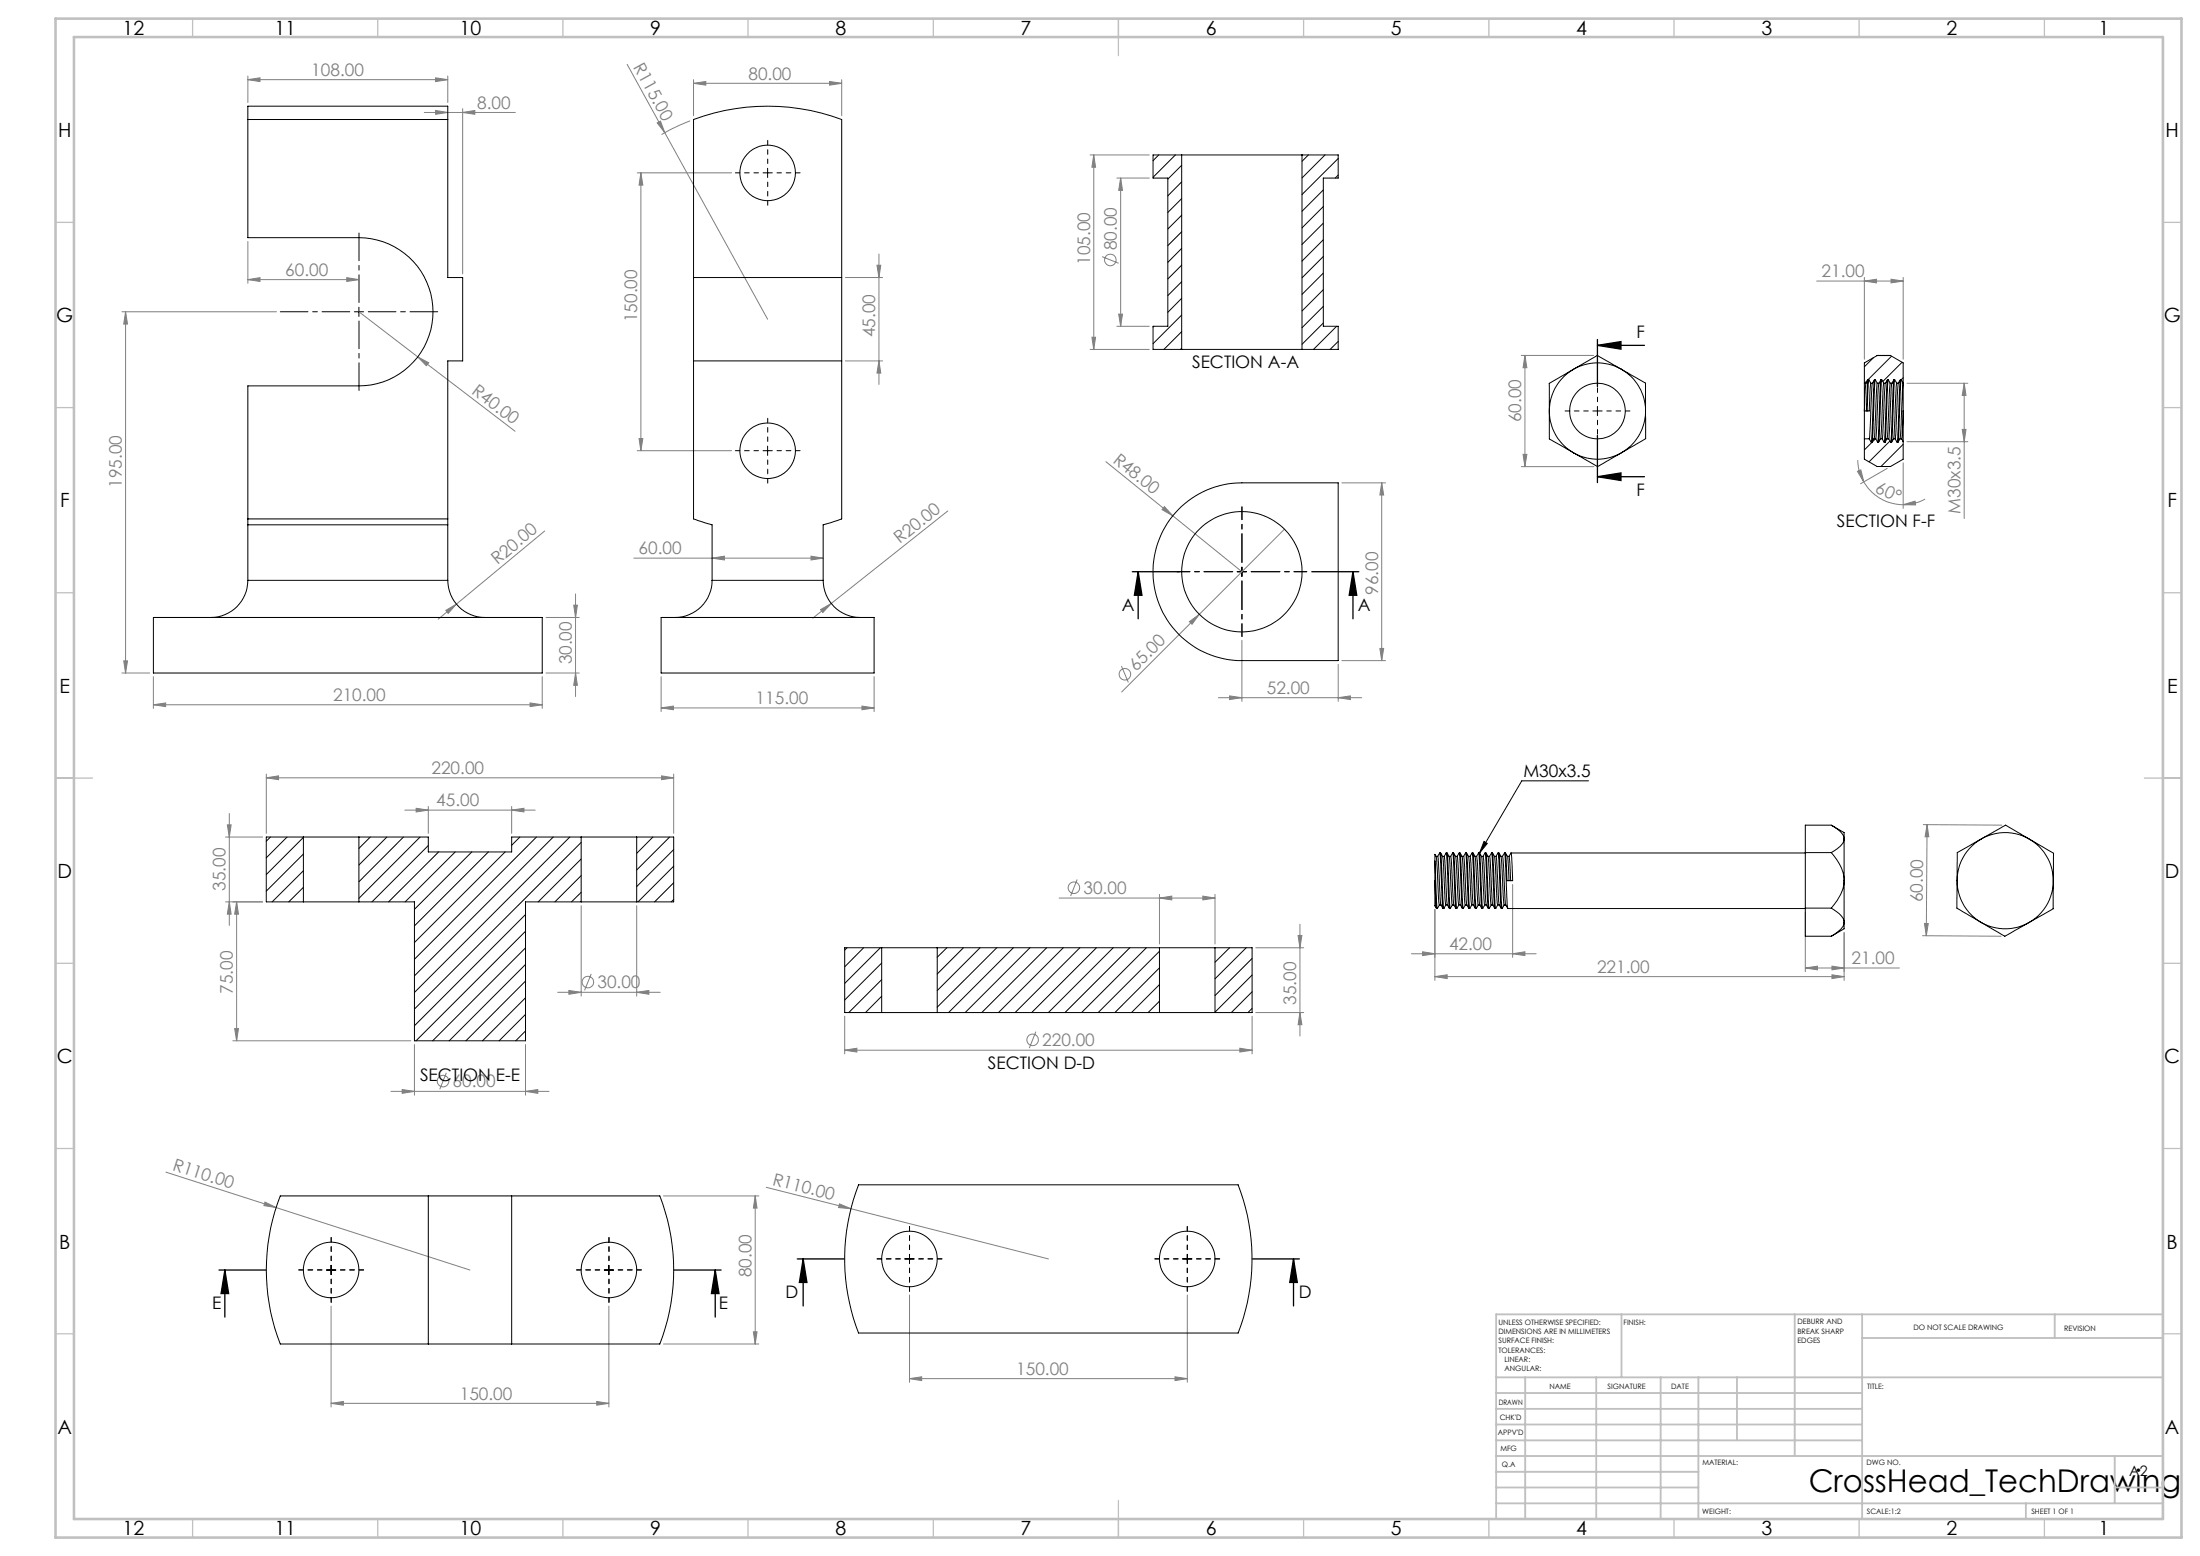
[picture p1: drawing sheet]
<svg xmlns="http://www.w3.org/2000/svg" width="594mm" height="420mm" viewBox="0 0 594 420" stroke-linecap="round" stroke-linejoin="round" font-family="sans-serif">
<g fill="none" stroke="#808080" stroke-width=".27">
<path d="M169.3 17.4l10.2 18.4M66.9 21.5l3.3-.5v1zM66.9 20.5v7.2M66.9 21.5h54M114.5 30.4h24.6M117.6 21l3.3 .5-3.3 .5zM117.6 29.8l3.3 .6-3.3 .5zM120.9 20.5v7.2M124.9 30.4l3.3-.6v1.1zM124.9 29.3v44.6M177.4 33.2l.9-.5 1.2 3.1zM179.5 35.8l27.8 50.4"/>
<path d="M186.3 32.6l-4.9 2.2-2.8 1.5M187.3 22.5l3.3-.5v1zM187.3 21.5v9.7M187.3 22.5h40M224 22l3.3 .5-3.3 .5zM227.3 21.5v9.7M172 46.7h25.5M173 46.7l.6 3.3h-1.1zM173 46.7v75M294.3 41.8h16M295.3 41.8v52.5M295.3 41.8l.5 3.3h-1z"/>
<path d="M301.6 48.1h8.7M302.6 48.1v40M302.6 48.1l.5 3.3h-1.1zM66.9 75.5l3.3-.6v1.1zM66.9 65.2v11.3M66.9 75.5h30M93.6 74.9l3.3 .6-3.3 .5zM228.2 74.9h10.1M236.8 71.6h1l-.5 3.3zM237.3 68.6v35.2M297.6 69.3l4.4 1.8M490.5 75.9h23.4"/>
<path d="M503.4 75.9l3.3-.5v1zM503.4 74.9v22.1M510.6 75.4l3.3 .5-3.3 .5zM513.9 74.9v22.1M32.9 84.2h41.7M33.9 84.2l.5 3.3h-1zM33.9 84.2v97.5M96.9 84.2l15.9 12.1M112.8 96.3l2.9 1.6-.6 .8zM112.8 96.3l26.3 20.1M228.2 97.4h10.1M237.3 97.4l.5 3.3h-1z"/>
<path d="M294.3 94.3h16M294.8 91h1l-.5 3.3zM301.6 88.1h8.7M302 84.8h1.1l-.5 3.3zM410.7 95.9h19.6M411.7 95.9l.6 3.4h-1.1zM411.7 95.9v30.1M172.5 118.4h1.1l-.6 3.3zM514.9 119.2h16.4M514.9 103.5h16.4M529.8 115.9h1l-.5 3.3zM530.3 103.5v36.5"/>
<path d="M530.3 103.5l.5 3.2h-1zM172 121.7h25.5M255.9 137.9l-36.4 28.9M298.6 124.6l36.7 29.7M314.4 136.8l2.3 2.4-2.9-1.6zM362.3 130.3h11.8M373.1 130.3l.5 3.3h-1zM373.1 130.3v48M410.7 126h19.7M411.2 122.6h1.1l-.6 3.4zM501.5 127.2l.9-.4 .8 3.3zM501.6 124.2l.3 2.5 .6 2 .7 1.4"/>
<path d="M503.2 130.1a12.2 12.2 0 0 0 10.7 6.1M509.6 126.4l-7.2 4.2M513.9 136.2l3.2-.9 .1 1zM513.9 124.9v12.3M519.8 134.7l-2.9 1.1-3 .4M147.1 143.3l-23.9 19.8M171.1 150.7h51.1M192.3 150.7l3.3-.6v1zM219 150.1l3.2 .6-3.2 .4zM346.8 142.8l-43.9 44M33.4 178.4h1l-.5 3.3zM120.4 164.8l2.8-1.7-2.2 2.5z"/>
<path d="M123.2 163.1l-4.9 4M147.4 166.7h9M154.9 163.4h1l-.5 3.3zM155.4 160.3v27.7M221.5 164.6l2.9-1.7-2.2 2.4zM302.8 179.8l1.9 4.4M321.1 167.8l2.7-2-2 2.7zM335.3 172.8v16.5M361.3 179.3v10M362.3 178.3h11.8M372.6 175h1l-.5 3.3zM32.9 181.7h7.5"/>
<path d="M41.4 190.2l3.3-.5v1zM41.4 182.7v8.5M41.4 190.2h105M143.1 189.7l3.3 .5-3.3 .5zM146.4 182.7v8.5M147.4 181.7h9M155.4 181.7l.5 3.3h-1zM178.5 191.1l3.3-.5v1zM178.5 182.7v9.4M178.5 191.1h57.5M232.7 190.6l3.3 .5-3.3 .5zM236 182.7v9.4"/>
<path d="M329 188.3h38.7M332 187.8l3.3 .5-3.3 .5zM361.3 188.3l3.3-.5v1zM61.9 219.6v30.2M71.9 210l3.3-.6v1zM71.9 208.9v16M71.9 210h110M109.3 218.7h35.2M112.4 218.2l3.2 .5-3.2 .5zM115.6 217.7v7.2M138.1 218.7l3.4-.5v1zM138.1 217.7v7.2"/>
<path d="M178.6 209.4l3.3 .6-3.3 .4zM181.9 208.9v16M60.9 225.9h10M61.4 222.7h1l-.5 3.2zM290.8 237.4l-1.7 4.4M408.4 238.7v19.7M519.3 222.6l21.2 .1M520.3 222.6l-.2 30M520.3 222.6l.5 3.3h-1zM60.9 243.4h10M61.9 243.4l.5 3.4h-1zM63.9 243.4l.5 3.4h-1z"/>
<path d="M63.9 243.4v37.5M156.9 244.5v24.4M171.9 244.5v24.4M286 242.4h42M313.1 242.4l3.3-.5v1zM313.1 241.4v13.4M324.8 241.9l3.2 .5-3.2 .5zM328 241.4v13.4M339.1 255.8h12.9M350.5 252.5h1l-.5 3.3zM351 249.5v30.2M381.1 257.4h33.7"/>
<path d="M384.1 256.9l3.3 .5-3.3 .5zM387.4 245.5v19.1M408.4 257.4l3.3-.5v1zM487.4 246.2v16.1M497.9 251.7v12.9M519.1 252.6l21.2 .1M519.6 249.3h1l-.5 3.3zM63.4 277.7h1l-.5 3.2zM150.6 267.8h27.7M153.6 267.4l3.3 .4-3.3 .6zM159.6 262.9l-1.8 4.4M171.9 267.8l3.3-.4v1z"/>
<path d="M228.1 274.3v10.2M279.7 278.5l-1.8 4.4M338.1 274.3v10.2M339.1 273.3h12.9M351 273.3l.5 3.3h-1zM387.4 263.6l3.3-.5v1zM387.4 263.6h110.5M487.4 261.3l3.3-.5v1zM487.4 261.3h25.4M494.6 260.8l3.3 .5-3.3 .5zM494.6 263.1l3.3 .5-3.3 .5zM62.9 280.9h48"/>
<path d="M105.6 294.6h42.6M108.6 294.1l3.3 .5-3.3 .5zM111.9 282v13.6M120.5 289.6l-1.8 4.4M141.9 294.6l3.3-.5v1zM141.9 282v13.6M228.1 283.5l3.3-.6v1.1zM228.1 283.5h110M334.8 282.9l3.3 .6-3.3 .5zM44.8 316.4l82.1 26.4M71.5 324.5l3 1.4-3.2-.5zM179.1 322.8h25.8"/>
<path d="M203.9 322.8l.5 3.3h-1zM203.9 322.8v40M206.9 320.5l22.9 5.8M226.7 325l3.1 1.3-3.4-.4zM229.8 326.3l53.3 13.5M89.4 352.5v27.3M164.4 352.5v27.3M203.4 359.5h1l-.5 3.3zM245.6 349.5v23.6M320.6 349.5v23.6M89.4 378.8l3.3-.5v1zM89.4 378.8h75"/>
<path d="M161.1 378.3l3.3 .5-3.3 .5zM179.1 362.8h25.8M245.6 372.1l3.2-.5v1.1zM245.6 372.1h75M317.3 371.6l3.3 .5-3.3 .6z"/>
<circle cx="299.8" cy="70.2" r="1.55"/>
<circle cx="303.7" cy="182" r="1.57"/>
<circle cx="289.9" cy="239.6" r="1.56"/>
<circle cx="158.7" cy="265.1" r="1.55"/>
<circle cx="119.6" cy="291.8" r="1.56"/>
<circle cx="278.8" cy="280.7" r="1.55"/>
</g>
<g fill="none" stroke="#000" stroke-width=".27">
<path d="M206 46.7h2.5M207.3 45.4v2.5M95.7 84.2h2.5M96.9 82.9v2.5M430.1 110.9h2.5M431.3 109.7v2.5M206 121.7h2.5M207.3 120.4v2.5M334 154.3h2.5M335.3 153.1v2.5M428.9 210.8h-18l-11.4 19.4M400.7 227.1l.9 .6-2.1 2.5z"/>
<path d="M244.3 339.8h2.5M245.6 338.6v2.5M319.3 339.8h2.5M320.6 338.6v2.5M88.2 342.8h2.5M89.4 341.5v2.5M163.2 342.8h2.5M164.4 341.5v2.5"/>
</g>
<g fill="none" stroke="#000" stroke-width=".35">
<path d="M431.3 93.2l6.4-1v2zM431.3 93.2h12.7M431.3 91.6v12.7M431.3 117.6v12.7M431.3 128.7l6.4-1v2zM431.3 128.7h12.7M305.7 154.3h12.7M307.3 154.3l1 6.4h-2zM307.3 154.3v12.7M354.2 154.3h12.7M365.3 154.3l1 6.4h-2zM365.3 154.3v12.7"/>
<path d="M215.3 339.8h12.7M216.9 339.8l1 6.4h-2.1zM216.9 339.8v12.7M338.1 339.8h12.7M349.2 339.8l1.1 6.4h-2.1zM349.2 339.8v12.7M59.1 342.8h12.7M60.7 342.8l1 6.4h-2zM60.7 342.8v12.7M182 342.8h12.7M193.1 342.8l1 6.4h-2zM193.1 342.8v12.7"/>
</g>
<g fill="none" stroke="#000" stroke-width=".27" stroke-dasharray="15.2 1.3 1.3 1.3" stroke-dashoffset="14">
<path d="M204.8 46.7h-6.3M207.3 44.2v-6.3M207.3 49.2v6.2M209.8 46.7h6.2M207.3 119.2v-6.3M428.8 110.9h-6.2M431.3 108.4v-6.2M431.3 113.4v6.3M433.8 110.9h6.3M204.8 121.7h-6.3M207.3 124.2v6.2M209.8 121.7h6.2"/>
<path d="M243.1 339.8h-6.3M245.6 337.3v-6.3M248.1 339.8h6.2M318.1 339.8h-6.3M320.6 337.3v-6.3M323.1 339.8h6.2M86.9 342.8h-6.2M89.4 340.3v-6.3M89.4 345.3v6.2M91.9 342.8h6.3M161.9 342.8h-6.2M164.4 340.3v-6.3"/>
<path d="M164.4 345.3v6.2M166.9 342.8h6.3M245.6 342.3v6.2M320.6 342.3v6.2"/>
</g>
<path d="M332.8 154.3h-15M335.3 151.8v-15M335.3 156.8v15M337.8 154.3h15" fill="none" stroke="#000" stroke-width=".27" stroke-dasharray="15.2 1.3 1.3 1.3" stroke-dashoffset="7.5"/>
<path d="M94.4 84.2h-18.7M96.9 81.7v-18.8M96.9 86.7v18.7M99.4 84.2h18.8" fill="none" stroke="#000" stroke-width=".27" stroke-dasharray="15.2 1.3 1.3 1.3" stroke-dashoffset="7.8"/>
<g fill="none" stroke="#c0c0c0" stroke-width=".35">
<path d="M52 5v5M102 5v5M152 5v5M202 5v5M252 5v5M302 5v10M352 5v5M402 5v5M452 5v5M502 5v5M552 5v5M15 60h5"/>
<path d="M584 60h5M15 110h5M584 110h5M15 160h5M584 160h5M15 210h10M579 210h10M15 260h5M584 260h5M15 310h5M584 310h5M15 360h5"/>
<path d="M584 360h5M52 410v5M102 410v5M152 410v5M202 410v5M252 410v5M302 405v10M352 410v5M402 410v5M452 410v5M502 410v5M552 410v5"/>
</g>
<g fill="none" stroke="#c0c0c0" stroke-width=".5">
<path d="M437.8 354.8v17M484.6 354.8v38.2M502.8 354.8v55.2M554.8 354.8v6.4M584 354.8h-180v55.2M404 371.8h180M404 376h98.8M411.8 371.8v38.2M431 371.8v38.2M448.4 371.8v38.2M458.6 371.8v38.2M469 371.8v17"/>
<path d="M502.8 361.2h81.2M404 388.8h98.8M404 384.5h98.8M404 380.3h98.8M404 397.3h54.6M404 393h180M571 393v12.8M404 405.8h180M404 401.5h54.6M547 405.8v4.2M571 401.5h13"/>
</g>
<path d="M15 5h574v410h-574zM20 10h564v400h-564z" fill="none" stroke="#c0c0c0" stroke-width=".7"/>
<g fill="#000">
<path d="M400.7 227.1l.9 .6-2.1 2.5z"/>
<path d="M431.3 93.2l6.4-1v2zM431.3 128.7l6.4-1v2z"/>
<path d="M365.3 154.3l1 6.4h-2zM307.3 154.3l1 6.4h-2z"/>
<path d="M349.2 339.8l1.1 6.4h-2.1zM216.9 339.8l1 6.4h-2.1z"/>
<path d="M193.1 342.8l1 6.4h-2zM60.7 342.8l1 6.4h-2z"/>
</g>
<g fill="#808080">
<path d="M177.4 33.2l.9-.5 1.2 3.1z"/>
<path d="M314.4 136.8l2.3 2.4-2.9-1.6z"/>
<path d="M71.5 324.5l3 1.4-3.2-.5z"/>
<path d="M226.7 325l3.1 1.3-3.4-.4z"/>
<path d="M221.5 164.6l2.9-1.7-2.2 2.4z"/>
<path d="M120.4 164.8l2.8-1.7-2.2 2.5z"/>
<path d="M321.1 167.8l2.7-2-2 2.7z"/>
<path d="M112.8 96.3l2.9 1.6-.6 .8z"/>
<path d="M494.6 263.1l3.3 .5-3.3 .5zM387.4 263.6l3.3-.5v1z"/>
<path d="M232.7 190.6l3.3 .5-3.3 .5zM178.5 191.1l3.3-.5v1zM117.6 21l3.3 .5-3.3 .5zM66.9 21.5l3.3-.5v1zM143.1 189.7l3.3 .5-3.3 .5zM41.4 190.2l3.3-.5v1zM361.3 188.3l3.3-.5v1zM332 187.8l3.3 .5-3.3 .5zM141.9 294.6l3.3-.5v1zM108.6 294.1l3.3 .5-3.3 .5zM138.1 218.7l3.4-.5v1zM112.4 218.2l3.2 .5-3.2 .5z"/>
<path d="M66.9 75.5l3.3-.6v1.1zM93.6 74.9l3.3 .6-3.3 .5zM89.4 378.8l3.3-.5v1zM161.1 378.3l3.3 .5-3.3 .5zM245.6 372.1l3.2-.5v1.1zM317.3 371.6l3.3 .5-3.3 .6zM313.1 242.4l3.3-.5v1zM324.8 241.9l3.2 .5-3.2 .5zM228.1 283.5l3.3-.6v1.1zM334.8 282.9l3.3 .6-3.3 .5zM71.9 210l3.3-.6v1zM178.6 209.4l3.3 .6-3.3 .4zM153.6 267.4l3.3 .4-3.3 .6zM171.9 267.8l3.3-.4v1z"/>
<path d="M187.3 22.5l3.3-.5v1zM224 22l3.3 .5-3.3 .5z"/>
<path d="M192.3 150.7l3.3-.6v1zM219 150.1l3.2 .6-3.2 .4z"/>
<path d="M384.1 256.9l3.3 .5-3.3 .5zM408.4 257.4l3.3-.5v1z"/>
<path d="M124.9 30.4l3.3-.6v1.1zM117.6 29.8l3.3 .6-3.3 .5z"/>
<path d="M520.3 222.6l.5 3.3h-1zM519.6 249.3h1l-.5 3.3z"/>
<path d="M33.4 178.4h1l-.5 3.3zM33.9 84.2l.5 3.3h-1zM155.4 181.7l.5 3.3h-1zM154.9 163.4h1l-.5 3.3zM351 273.3l.5 3.3h-1zM350.5 252.5h1l-.5 3.3zM63.4 277.7h1l-.5 3.2zM63.9 243.4l.5 3.4h-1z"/>
<path d="M302.6 48.1l.5 3.3h-1.1zM302 84.8h1.1l-.5 3.3zM295.3 41.8l.5 3.3h-1zM294.8 91h1l-.5 3.3z"/>
<path d="M173 46.7l.6 3.3h-1.1zM172.5 118.4h1.1l-.6 3.3zM236.8 71.6h1l-.5 3.3zM237.3 97.4l.5 3.3h-1zM203.9 322.8l.5 3.3h-1zM203.4 359.5h1l-.5 3.3zM373.1 130.3l.5 3.3h-1zM372.6 175h1l-.5 3.3zM411.7 95.9l.6 3.4h-1.1zM411.2 122.6h1.1l-.6 3.4zM61.4 222.7h1l-.5 3.2zM61.9 243.4l.5 3.4h-1z"/>
<path d="M529.8 115.9h1l-.5 3.3zM530.3 103.5l.5 3.2h-1z"/>
<path d="M501.5 127.2l.9-.4 .8 3.3zM513.9 136.2l3.2-.9 .1 1z"/>
<path d="M503.4 75.9l3.3-.5v1zM510.6 75.4l3.3 .5-3.3 .5z"/>
<path d="M487.4 261.3l3.3-.5v1zM494.6 260.8l3.3 .5-3.3 .5z"/>
</g>
<g fill="none" stroke="#000" stroke-width=".27">
<path d="M66.9 32.3v31.9h30a20 20 0 0 1 20 20 20 20 0 0 1-20 20h-30v35.9M66.9 32.3v-3.6h54v3.6M66.9 32.3h54M120.9 32.3v42.6h4v22.5h-4v42.7M312.8 41.8l-1.5 1.6M317.4 41.8l-6.1 6.1M319.1 41.8h32.4M319.1 41.8h-7.8v6.3h4v40h-4v6.2h7.8M319.1 41.8v52.5M319.1 44.6l-3.8 3.7M319.1 49.1l-3.8 3.8M319.1 53.6l-3.8 3.7"/>
<path d="M319.1 58.1l-3.8 3.7M351.5 41.8h9.8v6.3h-4v40h4v6.2h-9.8M351.5 41.8v52.5M353.3 41.8l-1.8 1.8M357.3 51.3l-5.8 5.7M357.3 55.8l-5.8 5.7M357.8 41.8l-6.3 6.2M361.3 42.8l-9.8 9.7M361.3 47.3l-.8 .8M187.3 74.9h40M319.1 76l-3.8 3.8M319.1 62.6l-3.8 3.7"/>
<path d="M319.1 67l-3.8 3.8M319.1 71.6l-3.8 3.7M357.3 60.2l-5.8 5.8M357.3 64.7l-5.8 5.8M357.3 69.2l-5.8 5.8M357.3 73.7l-5.8 5.8M357.3 78.2l-5.8 5.7M187.3 97.4h40M311.5 88.1l-.2 .2M319.1 94.3h32.4M319.1 80.5l-3.8 3.8M319.1 85l-7.8 7.8"/>
<path d="M319.1 89.5l-4.8 4.8M319.1 94l-.4 .3M357.3 82.7l-5.8 5.8M357.3 87.2l-5.8 5.7M360.9 88.1l-6.3 6.2M361.3 92.2l-2.2 2.1M424.8 99.7a13.1 13.1 0 0 0-6.5 11.3M424.8 99.7l-6.5 3.8v7.5M437.8 99.7a13 13 0 0 0-13 0M437.8 99.7l-6.5-3.8-6.5 3.8M437.8 99.7a13 13 0 0 1 6.5 11.2M437.8 99.7l6.5 3.7v7.5"/>
<path d="M505.8 96.5l-2.4 2.5M506.8 96h3.6M506.8 96l-3.4 1.9v5.6M510.4 96l3.5 1.9v5.6M510.7 96.1l-7.3 7.4M513.6 97.8l-5.2 5.2M418.3 111a13 13 0 0 0 6.6 11.2M418.3 111v7.5l6.6 3.7M444.3 110.9v7.5l-6.5 3.8M444.3 110.9a12.9 12.9 0 0 1-6.5 11.3M503.4 103.5v7.4M503.4 110.9v7.5"/>
<path d="M503.4 118.4h1.3M503.4 103.5h.4M503.4 118.4v5.5l3.4 2h3.6l3.5-2v-4.7M503.8 103.5l-.4 7.4M504.3 102.5l-.4 8.4M504.4 102.5h.2M504.4 102.5l-.6 1M504.6 102.5l.5 1M504.6 102.5l-.4 8.4M504.7 118.4l.5 1M505.1 103.5l-.4 7.4h-1.3M505.1 103.5h.5"/>
<path d="M505.2 119.4h.3M505.4 119.4l-2 2M505.6 103.5l-.9 14.9M506 118.4l-.5 1M506 118.4h.4M506.1 102.5h.2M506.1 102.5l-.5 1M506.1 102.5l-.9 16.9M506.3 102.5l.6 1M506.3 102.5l-.8 16.8 .9-.9M506.4 118.4l.6 1M506.9 103.5l-.9 14.9"/>
<path d="M506.9 103.5h.4M507.3 103.5l-.9 14.9M507.8 118.4l-.6 1h-.2M507.8 118.4h.4M507.8 102.5l-.8 16.9M508.1 102.5l.5 1M508.1 102.5h-.2l-.6 1M508.1 102.5l-.9 16.8M508.2 118.4l.5 1M508.6 103.5l-.8 14.9M508.6 103.5h.5M509.1 103.5l-.9 14.9"/>
<path d="M509.5 118.4l-.5 1h-.3M509.5 118.4h.4M509.6 102.5l-.9 16.9M509.8 102.5l.6 1M509.8 102.5h-.2l-.5 1M509.8 102.5l-.8 16.8M509.9 118.4l.6 1M510.3 119l-5.7 5.7M510.4 103.5l-.9 14.9M510.4 103.5h.4M510.8 103.5l-.9 14.9M511.2 118.4l-.5 1h-.2"/>
<path d="M511.2 118.4h.5M511.3 102.5l-.8 16.9M511.6 102.5l.5 1M511.6 102.5h-.2l-.6 1M511.6 102.5l-.8 16.8M511.7 118.4l.5 1M512.1 103.5l-.9 14.9M512.1 103.5h.5M512.6 103.5l-.9 14.9M512.8 103.1l-.4 .4M513 118.4l-.6 1h-.2M513 118.4h.4"/>
<path d="M513.1 102.5l-.9 16.9M513.3 102.5l-.8 16.8M513.3 102.5l.6 1M513.3 102.5h-.2l-.5 1M513.4 118.4l.5 .8M513.9 119.9l-6 6M513.9 102l-.6 .5M513.9 103.5l-.9 14.9M513.9 110.9l-.5 7.5M513.9 103.5v7.4M513.9 110.9v8.3M319 136.7a24 24 0 0 1 16.3-6.4h26v48h-26a24 24 0 0 1-22.3-15.2 24 24 0 0 1 6-26.4z"/>
<path d="M437.8 122.2a12.9 12.9 0 0 1-12.9 0M437.8 122.2l-6.5 3.8-6.4-3.8M66.9 156.7a10 10 0 0 1-10 10M66.9 140.1v1.6M66.9 156.7h54M66.9 141.7v15M66.9 140.1h54M66.9 141.7h54M120.9 156.7a10.1 10.1 0 0 0 10 10M120.9 140.1v1.6M120.9 141.7v15M192.3 156.7a10 10 0 0 1-10 10"/>
<path d="M192.3 156.7v-15l-5-1.6v-107.8a57.4 57.4 0 0 1 40 0v107.8l-5.1 1.6v15M192.3 156.7h29.9M222.2 156.7a10 10 0 0 0 10.1 10M41.4 166.7h105v15h-105zM178.5 166.7h57.5v15h-57.5zM73 225.9l-1.1 1.2M77.5 225.9l-5.6 5.6M81.9 226l-10 10.1M81.9 230.5l-10 10M81.9 235l-8.4 8.4M81.9 239.5l-3.9 3.9M81.9 225.9h15"/>
<path d="M81.9 225.9h-10v17.5h10M81.9 225.9v17.5M96.9 225.9h18.7v4.1h22.5v-4.1h18.8M96.9 225.9v17.5M100 225.9l-3.1 3.1M104.5 225.9l-7.6 7.6M108.9 225.9l-12 12.1M113.4 225.9l-16.5 16.6M115.6 228.2l-15.2 15.2M118.4 230l-13.5 13.4M122.9 230l-13.5 13.4M127.4 230l-15.5 15.4"/>
<path d="M131.9 230l-20 19.9M136.4 230l-24.5 24.4M140.4 225.9l-2.3 2.3M144.9 225.9l-33 33M149.4 225.9l-37.5 37.5M153.8 225.9l-41.9 42M156.9 227.4l-45 45M156.9 231.9l-11.6 11.5M156.9 236.3l-7.1 7.1M156.9 225.9h15M156.9 225.9v17.5M171.9 225.9h10v17.5h-10"/>
<path d="M171.9 225.9v17.5M176.3 225.9l-4.4 4.4M180.8 225.9l-8.9 8.9M181.9 238.3l-5.2 5.1M181.9 229.3l-10 10M181.9 233.8l-9.6 9.6M387.4 237.7v6.8l.4 .7h.3l.5-.9M387.4 230.6l.4 .6h.4M387.4 237.7l.4 7.5M387.4 232.4l.4 10.6 .3 2.2M387.4 230.6v1.8M387.4 232.4v5.3"/>
<path d="M387.8 231.2l.8 13.1M388.2 231.2l.7 12.6 .7 1.4M388.7 230.2l-.5 1M388.7 230.3l.9 14.9M388.7 230.2h.2l.2 .6 .4 11.1 .4 3.3M389 230.2l.5 1h.4M389.5 231.2l.9 13.1M389.9 231.2l.7 12 .2 1 .5 1M390.5 230.2l-.6 1M390.5 230.3l.9 14.9M390.5 230.2l.3 .2 .1 1.1 .7 13.7M390.7 230.2l.6 1h.4"/>
<path d="M391.3 231.2l.7 12.6 .1 .5h.4M391.7 231.2l.8 12.9 .6 1.1h.2l.6-.9M392.2 230.2l-.5 1M392.2 230.3l.9 14.9M392.2 230.2h.3M392.5 230.2l.5 1M392.5 230.2l.8 15M393 231.2h.5l.1 .5 .6 12.1 .6 1.4M393 231.2l.9 13.1M394 230.2l-.6 1M394 230.3l.8 14.9M394 230.2h.2"/>
<path d="M394.2 230.2l.7 13.8 .2 1.2M394.2 230.2l.6 1h.4M394.8 231.2l.8 13.1M395.2 231.2l.5-1 .9 15M395.2 231.2l.7 12 .1 1 .6 1M395.7 230.2h.3M396 230.2l.5 1h.4l.2 .5 .7 12.4 .6 1.1h.2l.5-.9M396 230.2l.8 15M396.5 231.2l.9 13.1M397.5 230.2l-.6 1M397.5 230.3l.9 14.9M397.5 230.2h.2"/>
<path d="M397.7 230.2l.9 15M397.7 230.2l.6 1M398.3 231.2h.4M398.3 231.2l.8 13.1M398.7 231.2l.5-1 .9 15M398.7 231.2l.7 12 .2 1 .5 1M399.2 230.2h.3M399.5 230.2l.8 15M399.5 230.2l.5 1h.4M400 231.2l.9 13.1M400.4 231.2l.7 12 .2 1 .5 1M401 230.2l-.6 1"/>
<path d="M401 230.3l.8 14.9M401 230.2h.2M401.2 230.2l.5 1h.5l.1 .5 .7 12.4 .6 1.1h.2l.6-.9M401.2 230.2l.9 15M401.8 231.2l.8 13.1M402.7 230.2l-.5 1M402.7 230.3l.9 14.9M402.7 230.2h.2M402.9 230.2l.7 13.8 .3 1.2M403 230.2l.5 1h.4M403.5 231.2l.9 13.1M403.9 231.2l.6-1 .8 15"/>
<path d="M403.9 231.2l.8 12.9 .6 1.1h.3l.5-.9M404.5 230.2h.2M404.7 230.2l.6 1h.4M404.7 230.2l.9 15M405.3 231.2l.8 13.1M405.7 231.2l.7 12.6 .7 1.4M406.2 230.2l-.5 1M406.2 230.2h.2l.2 .6 .3 6.9h1.5l-.2-6.2-.2-1.2M406.2 230.3l.9 14.9M406.5 230.2l.5 1h.4M407 231.2l.4 6.5M407.4 231.2l.5 6.5"/>
<path d="M408 230.2l-.6 1M408 230.2h79.4M487.4 230.1h7.1M494.5 230.1l.7 1a10.7 10.7 0 0 1 2.7 6.5M494.5 222.8l3.4 1.9v1.7M497.9 237.6a11.4 11.4 0 0 1-3.4 7.5M497.9 226.4v11.2M497.9 226.4a4.5 4.5 0 0 1-2.6 3.2l-.8 .5M497.9 237.6v11.3M497.9 226.4a4.6 4.6 0 0 0-2.7-3.2l-.7-.5h-7.1v30h7.1M528.4 237.6a13.1 13.1 0 0 0 6.4 11.3M528.4 237.6v7.5l6.4 3.8"/>
<path d="M535 226.4a12.9 12.9 0 0 0-6.6 11.2M535 226.4l-6.5 3.7-.1 7.5M535 226.4a12.9 12.9 0 0 1 13 .1M535 226.4l6.5-3.7 6.5 3.8M548 226.5a13.1 13.1 0 0 1 6.4 11.3M548 226.5l6.5 3.8-.1 7.5M554.4 237.8v7.5l-6.6 3.7M554.4 237.8a12.9 12.9 0 0 1-6.6 11.2M81.9 243.4h15M96.9 243.4h15v37.5h30v-37.5h15M141.9 246.9l-30 30M141.9 251.4l-29.6 29.5"/>
<path d="M141.9 255.9l-25.1 25M156.9 240.9l-2.6 2.5M156.9 243.4h15M181.9 242.8l-.6 .6M228.7 255.8l-.6 .7M233.2 255.8l-5.1 5.2M237.7 255.8l-9.6 9.6M238.1 255.8h14.9M238.1 255.8v17.5M238.1 255.8h-10v17.5h10M238.1 259.9l-10 10M253 255.8v17.5"/>
<path d="M253 255.8h60.1M255.7 255.8l-2.7 2.6M260.1 255.8l-7.1 7.1M264.6 255.8l-11.6 11.6M269.1 255.8l-16.1 16.1M273.6 255.8l-17.5 17.5M278.1 255.8l-17.5 17.5M282.6 255.8l-17.5 17.5M287.1 255.8l-17.5 17.5M291.6 255.8l-17.5 17.5M296.1 255.8l-17.5 17.5M300.6 255.8l-17.5 17.5"/>
<path d="M305 255.8l-17.5 17.5M309.5 255.8l-17.5 17.5M313.1 255.8h14.9M313.1 255.8v17.5M313.1 256.8l-16.6 16.5M328 255.8h10.1v17.5h-10.1M328 255.8v17.5M332 255.8l-4 3.9M336.5 255.8l-8.5 8.4M338.1 258.7l-10.1 10M388.6 244.3h.4M389.6 245.2h.2"/>
<path d="M390.4 244.3l-.5 .9M390.4 244.3h.4M392.1 244.3l-.5 .9h-.2M393.9 244.3h.4M395.6 244.3l-.5 .9h-.2M395.6 244.3h.5M397.4 244.3l-.6 .9h-.2M397.4 244.3h.4M399.1 244.3h.5M400.9 244.3h.4M400.9 244.3l-.6 .9h-.2M401.8 245.2h.3"/>
<path d="M402.6 244.3l-.5 .9M402.6 244.3h.4M404.4 244.3h.4M406.1 244.3h.4M407.1 245.2h80.3M487.4 245.1h7.1M494.5 245.1l1.5 1.1a4.1 4.1 0 0 1 1.9 2.7M497.9 248.9a4.5 4.5 0 0 1-2.6 3.3l-.8 .5M497.9 248.9v1.8l-3.4 2M534.8 248.9a13 13 0 0 0 13 .1M534.8 248.9l6.5 3.8 6.5-3.7M141.9 260.3l-20.6 20.6"/>
<path d="M141.9 264.8l-16.1 16.1M141.9 269.3l-11.6 11.6M141.9 273.8l-7.1 7.1M141.9 278.3l-2.7 2.6M238.1 273.3h14.9M238.1 264.4l-8.9 8.9M238.1 268.9l-4.4 4.4M253 273.3h60.1M313.1 273.3h14.9M313.1 261.2l-12.1 12.1M313.1 265.8l-7.6 7.5M313.1 270.2l-3.1 3.1"/>
<path d="M338.1 263.2l-10.1 10M338.1 267.7l-5.6 5.6M338.1 272.2l-1.2 1.1M231.8 319.8h102.5a55.2 55.2 0 0 1 0 40h-102.5a55.2 55.2 0 0 1 0-40zM75.7 322.8h102.5a55.3 55.3 0 0 1 0 40h-102.5a54.8 54.8 0 0 1 0-40zM115.6 322.8v40M138.1 322.8v40"/>
<circle cx="207.3" cy="46.7" r="7.5"/>
<circle cx="431.3" cy="110.9" r="7.5"/>
<circle cx="207.3" cy="121.7" r="7.5"/>
<circle cx="335.3" cy="154.3" r="16.2"/>
<circle cx="245.6" cy="339.8" r="7.5"/>
<circle cx="320.5" cy="339.8" r="7.5"/>
<circle cx="89.4" cy="342.8" r="7.5"/>
<circle cx="164.4" cy="342.8" r="7.5"/>
</g>
<text font-size="8.5" x="488.3" y="402.7">CrossHead_TechDrawing</text>
<g font-size="5.3">
<text x="33.1" y="9.5">12</text>
<text x="74.1" y="9.5">11</text>
<text x="124.1" y="9.5">10</text>
<text x="175.6" y="9.5">9</text>
<text x="225.6" y="9.5">8</text>
<text x="275.6" y="9.5">7</text>
<text x="325.6" y="9.5">6</text>
<text x="375.6" y="9.5">5</text>
<text x="425.6" y="9.5">4</text>
<text x="475.6" y="9.5">3</text>
<text x="525.6" y="9.5">2</text>
<text x="566.6" y="9.5">1</text>
<text x="15.7" y="37">H</text>
<text x="584.7" y="37">H</text>
<text x="15.2" y="87">G</text>
<text x="584.2" y="87">G</text>
<text x="16.2" y="137">F</text>
<text x="585.2" y="137">F</text>
<text x="16.1" y="187">E</text>
<text x="585.1" y="187">E</text>
<text x="15.5" y="237">D</text>
<text x="584.5" y="237">D</text>
<text x="15.4" y="287">C</text>
<text x="584.4" y="287">C</text>
<text x="16" y="337">B</text>
<text x="585" y="337">B</text>
<text x="15.5" y="387">A</text>
<text x="584.5" y="387">A</text>
<text x="33.1" y="414.5">12</text>
<text x="74.1" y="414.5">11</text>
<text x="124.1" y="414.5">10</text>
<text x="175.6" y="414.5">9</text>
<text x="225.6" y="414.5">8</text>
<text x="275.6" y="414.5">7</text>
<text x="325.6" y="414.5">6</text>
<text x="375.6" y="414.5">5</text>
<text x="425.6" y="414.5">4</text>
<text x="475.6" y="414.5">3</text>
<text x="525.6" y="414.5">2</text>
<text x="566.6" y="414.5">1</text>
</g>
<g font-size="4.7" fill="#808080">
<text x="170.8" y="18" transform="rotate(61 170.8 18)">R115.00</text>
<text x="84.1" y="20.5">108.00</text>
<text x="202.1" y="21.5">80.00</text>
<text x="128.8" y="29.3">8.00</text>
<text x="294.3" y="71.5" transform="rotate(-90 294.3 71.5)">105.00</text>
<text x="301.5" y="67.6" transform="rotate(-90 301.5 67.6)">80.00</text>
<text x="77" y="74.4">60.00</text>
<text x="491.8" y="74.8">21.00</text>
<text x="172.1" y="87" transform="rotate(-90 172.1 87)">150.00</text>
<text x="236.3" y="91.1" transform="rotate(-90 236.3 91.1)">45.00</text>
<text x="127.2" y="106" transform="rotate(37 127.2 106)">R40.00</text>
<text x="410.7" y="114" transform="rotate(-90 410.7 114)">60.00</text>
<text x="300.3" y="124.6" transform="rotate(39 300.3 124.6)">R48.00</text>
<text x="32.9" y="131.7" transform="rotate(-90 32.9 131.7)">195.00</text>
<text x="506.1" y="132.8" transform="rotate(24 506.1 132.8)">60°</text>
<text x="529.3" y="138.6" transform="rotate(-90 529.3 138.6)">M30x3.5</text>
<text x="172.4" y="149.6">60.00</text>
<text x="242.9" y="146.9" transform="rotate(-38 242.9 146.9)">R20.00</text>
<text x="134.3" y="152.6" transform="rotate(-40 134.3 152.6)">R20.00</text>
<text x="372.1" y="160.5" transform="rotate(-90 372.1 160.5)">96.00</text>
<text x="154.4" y="179.4" transform="rotate(-90 154.4 179.4)">30.00</text>
<text x="306.8" y="181.4" transform="rotate(-45 306.8 181.4)">65.00</text>
<text x="89.9" y="189.2">210.00</text>
<text x="204" y="190">115.00</text>
<text x="342" y="187.3">52.00</text>
<text x="116.5" y="208.9">220.00</text>
<text x="117.8" y="217.6">45.00</text>
<text x="60.9" y="240.5" transform="rotate(-90 60.9 240.5)">35.00</text>
<text x="292.5" y="241.3">30.00</text>
<text x="519.2" y="243.6" transform="rotate(-90 519.2 243.6)">60.00</text>
<text x="391.2" y="256.4">42.00</text>
<text x="431.2" y="262.6">221.00</text>
<text x="499.9" y="260.3">21.00</text>
<text x="62.9" y="268.3" transform="rotate(-90 62.9 268.3)">75.00</text>
<text x="161.3" y="266.8">30.00</text>
<text x="350" y="271.2" transform="rotate(-90 350 271.2)">35.00</text>
<text x="281.4" y="282.4">220.00</text>
<text x="122.2" y="293.5">60.00</text>
<text x="46.4" y="315.8" transform="rotate(18 46.4 315.8)">R110.00</text>
<text x="208.4" y="319.8" transform="rotate(14 208.4 319.8)">R110.00</text>
<text x="202.9" y="344.8" transform="rotate(-90 202.9 344.8)">80.00</text>
<text x="274.4" y="371.1">150.00</text>
<text x="124.1" y="377.8">150.00</text>
</g>
<g font-size="4.7">
<text x="441.8" y="91.2">F</text>
<text x="321.9" y="99.3">SECTION A-A</text>
<text x="441.8" y="134">F</text>
<text x="496" y="142.2">SECTION F-F</text>
<text x="302.9" y="165">A</text>
<text x="366.6" y="165">A</text>
<text x="411.3" y="209.6">M30x3.5</text>
<text x="113.4" y="291.7">SECTION E-E</text>
<text x="266.7" y="288.7">SECTION D-D</text>
<text x="57.2" y="353.4">E</text>
<text x="194.1" y="353.4">E</text>
<text x="212" y="350.5">D</text>
<text x="350.7" y="350.5">D</text>
</g>
<text font-size="3.9" x="574.9" y="398.5">A2</text>
<g font-size="2">
<text x="404.6" y="357.6">UNLESS OTHERWISE SPECIFIED:</text>
<text x="438.4" y="357.6">FINISH:</text>
<text x="485.3" y="357.5">DEBURR AND</text>
<text x="485.3" y="360">BREAK SHARP</text>
<text x="516.6" y="359">DO NOT SCALE DRAWING</text>
<text x="557.3" y="359.2">REVISION</text>
<text x="404.6" y="360.1">DIMENSIONS ARE IN MILLIMETERS</text>
<text x="404.6" y="362.6">SURFACE FINISH:</text>
<text x="404.6" y="365.1">TOLERANCES:</text>
<text x="485.3" y="362.5">EDGES</text>
<text x="406.2" y="367.6">LINEAR:</text>
<text x="406.2" y="370.1">ANGULAR:</text>
<text x="418.3" y="375">NAME</text>
<text x="434" y="374.9">SIGNATURE</text>
<text x="451.2" y="374.9">DATE</text>
<text x="504.1" y="374.9">TITLE:</text>
<text x="404.6" y="379.1">DRAWN</text>
<text x="404.9" y="383.3">CHK'D</text>
<text x="404.4" y="387.4">APPV'D</text>
<text x="405.1" y="391.8">MFG</text>
<text x="405.5" y="396">Q.A</text>
<text x="459.6" y="395.5">MATERIAL:</text>
<text x="504" y="395.5">DWG NO.</text>
<text x="459.6" y="408.5">WEIGHT:</text>
<text x="504.1" y="408.6">SCALE:1:2</text>
<text x="548.5" y="408.6">SHEET 1 OF 1</text>
</g>
</svg>
